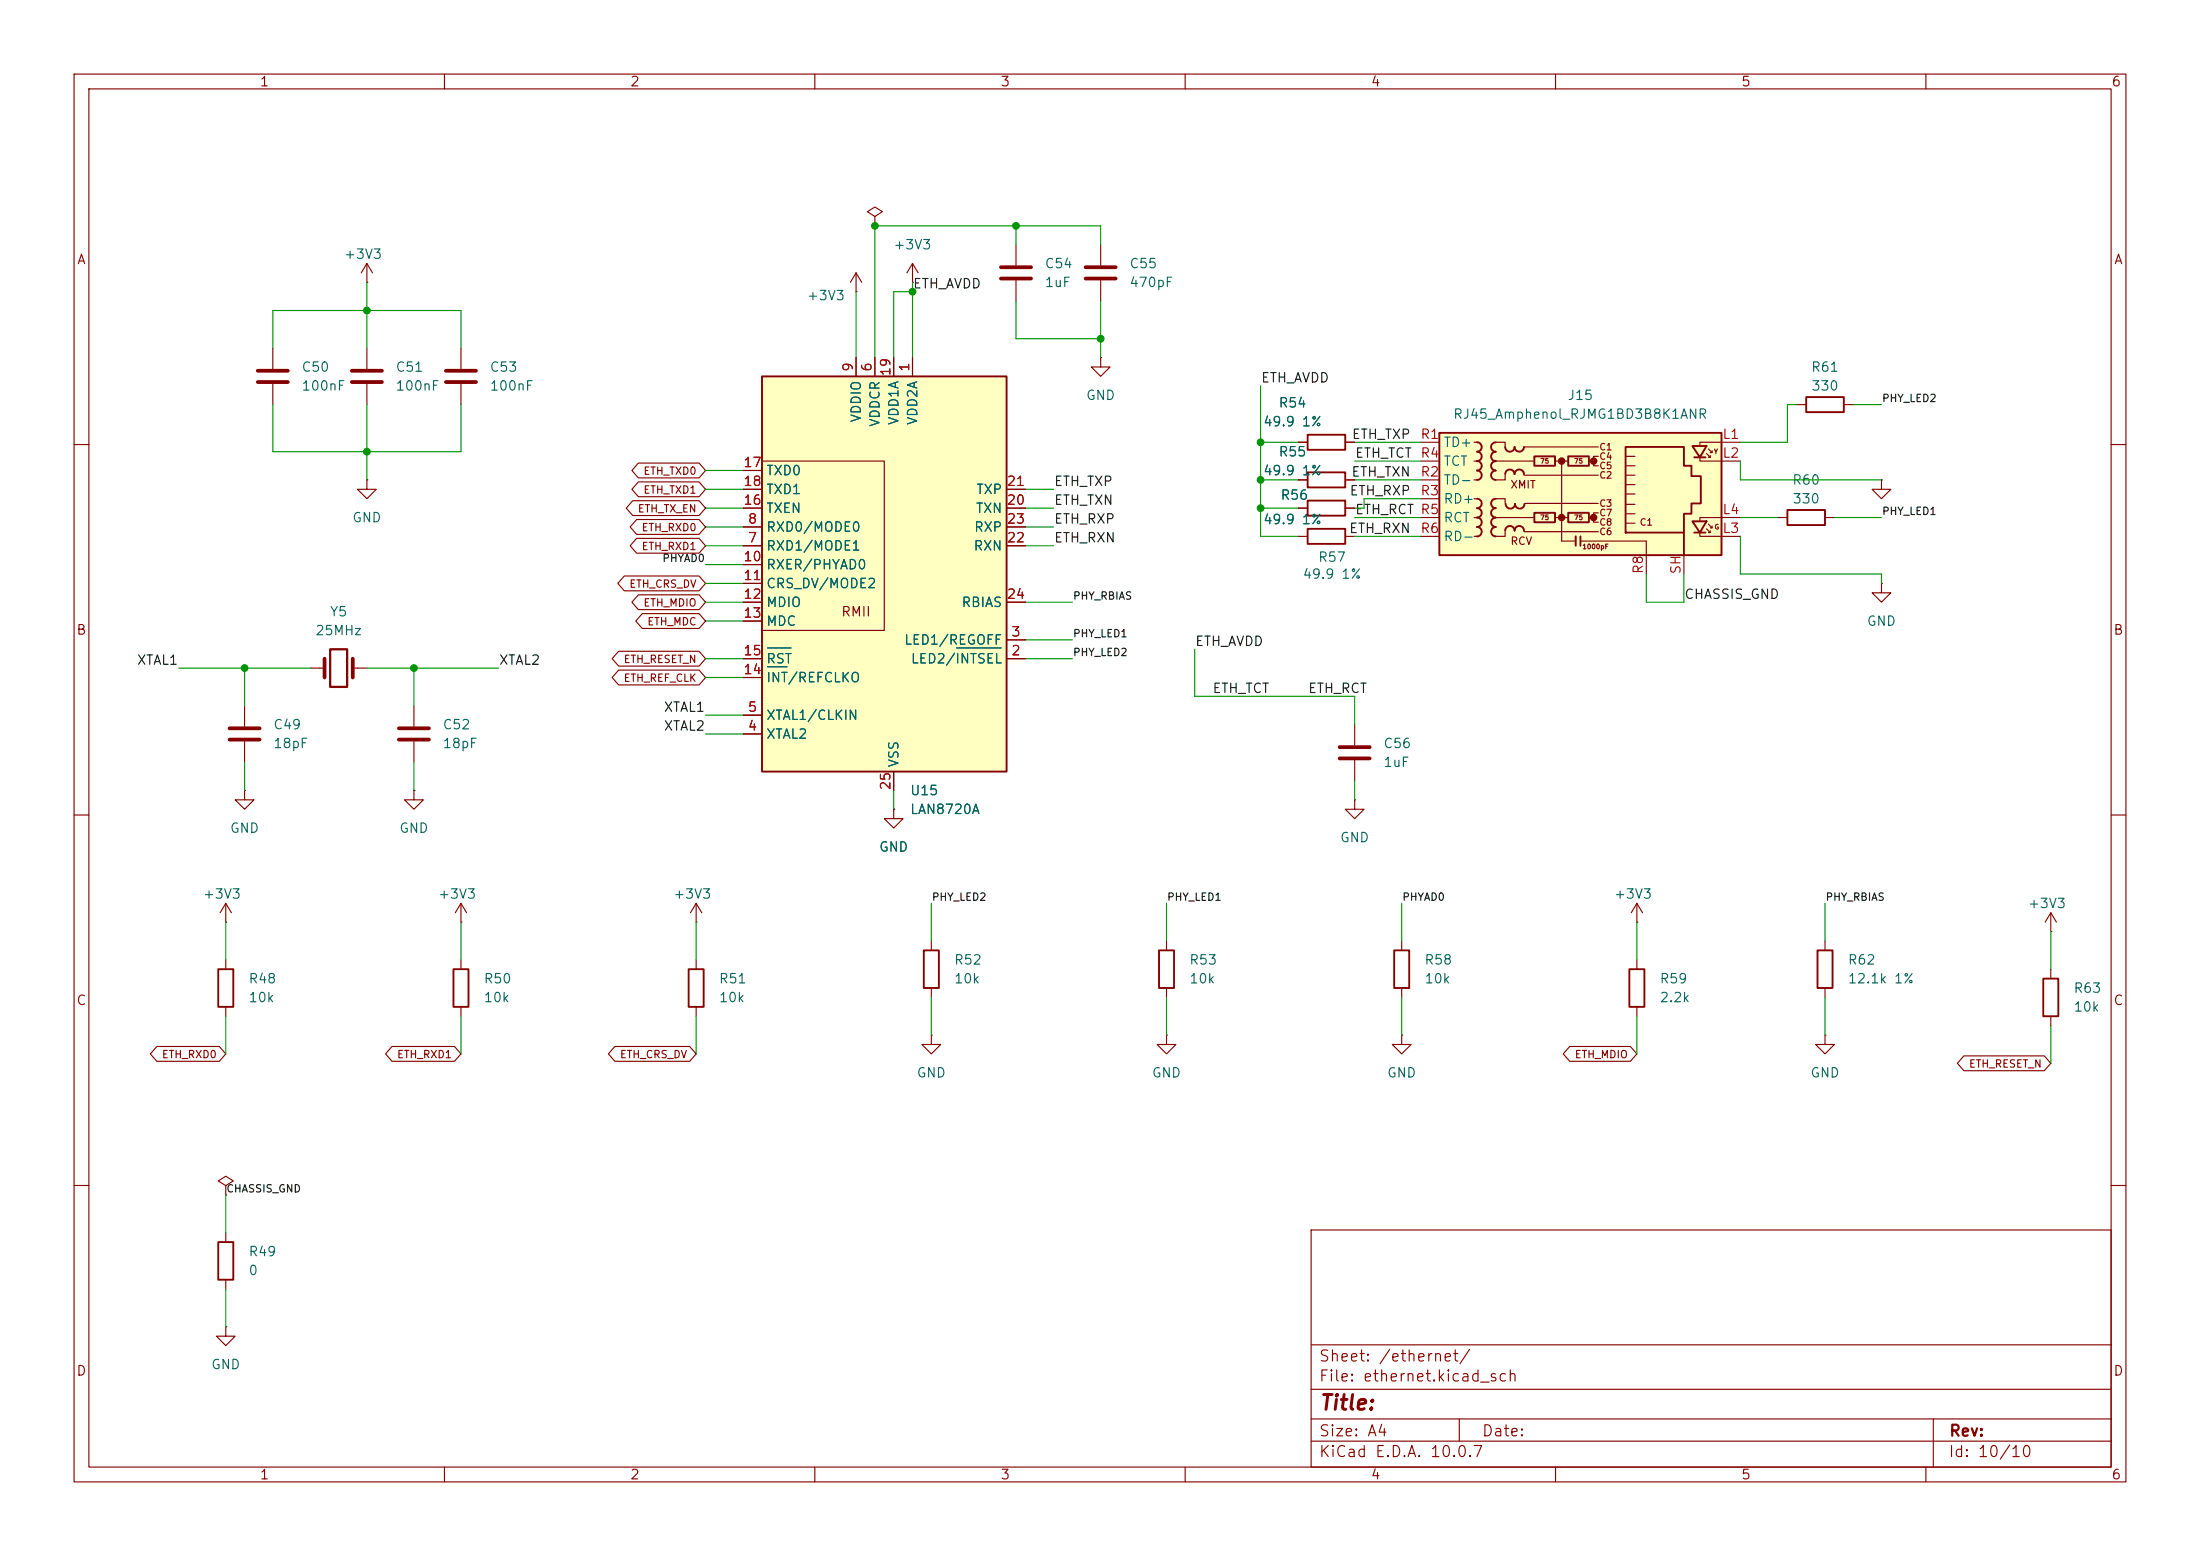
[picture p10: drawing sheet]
<svg xmlns="http://www.w3.org/2000/svg" width="297mm" height="210mm" viewBox="0 0 297 210" stroke-linecap="round" stroke-linejoin="round" font-family="sans-serif">
<g fill="none" stroke="#840000" stroke-width=".15">
<path d="M10 10h277v190h-277zM12 12h273v186h-273zM60 10v2M110 10v2M160 10v2M210 10v2M260 10v2M49.5 38.1h.1M49.5 35.6l-.7 1.2M49.5 35.6l.8 1.2M49.5 35.6v2.5M115.6 39.4h.1"/>
<path d="M115.6 36.8l-.8 1.3M115.6 36.8l.7 1.3M115.6 36.8v2.6M175.3 59.7h1.2M181.6 59.7h1.3M10 60h2M285 60h2M33 95.3v2.7M55.9 95.3v2.7M10 110h2M33 106.7v1.3h1.3l-1.3 1.2-1.3-1.2h1.3M33 106.7h.1"/>
<path d="M33 100.1v2.8M55.9 106.7v1.3h1.2l-1.2 1.2-1.3-1.2h1.3M55.9 106.7h.1M55.9 100.1v2.8M120.6 109.2v1.3h1.3l-1.3 1.3-1.2-1.3h1.2M120.6 109.2h.1M285 110h2M94 124.5h.1M94 121.9l-.8 1.3M94 121.9l.7 1.3M94 121.9v2.6M10 160h2"/>
<path d="M30.5 179.1v1.2h1.2l-1.2 1.3-1.3-1.3h1.3M30.5 179.1h.1M30.5 166.4v1.2M30.5 172.7v1.3M177 166h108v32h-108zM285 160h2M60 198v2M110 198v2M160 198v2M177 194.5h108M177 191.5h108M177 187.5h108"/>
<path d="M177 181.5h108M197 191.5v3M210 198v2M260 198v2M261 191.5v6.5"/>
</g>
<path d="M176.5 58.7h5.1v2h-5.1zM29.5 167.6h2v5.1h-2z" fill="none" stroke="#840000" stroke-width=".25"/>
<path d="M31 98.3h4.1M31 99.8h4.1M53.8 98.3h4.1M53.8 99.8h4.1" fill="none" stroke="#840000" stroke-width=".51"/>
<path d="M102.9 50.8h33v53.3h-33z" fill="#ffffc2"/>
<path d="M102.9 50.8h33v53.3h-33zM243.8 53.6h5.1v2h-5.1zM176.5 71.4h5.1v2h-5.1zM176.5 67.6h5.1v2h-5.1zM176.5 63.8h5.1v2h-5.1zM241.3 68.8h5.1v2.1h-5.1zM29.5 130.8h2v5.1h-2zM61.2 130.8h2v5.1h-2zM245.4 128.3h2v5.1h-2zM275.8 132.1h2.1v5.1h-2.1z" fill="none" stroke="#840000" stroke-width=".25"/>
<g fill="none" stroke="#840000" stroke-width=".15">
<path d="M118.1 29.2l1-.6-1-.7-1 .7 1 .6v1.3M118.1 30.5h.1M123.2 38.1h.1M123.2 35.6v2.5M123.2 35.6l-.8 1.2M123.2 35.6l.8 1.2M137.2 33v2.8M137.2 37.8v2.8M148.6 33v2.8M148.6 37.8v2.8M36.8 47v2.8M36.8 51.8v2.8"/>
<path d="M62.2 47v2.8M62.2 51.8v2.8M115.6 48.3v2.5M118.1 48.3v2.5M120.6 48.3v2.5M123.2 48.3v2.5M148.6 48.3v1.2h1.3l-1.3 1.3-1.3-1.3h1.3M148.6 48.3h.1M242.6 54.6h1.2M248.9 54.6h1.3M100.3 73.7h2.6M100.3 71.1h2.6"/>
<path d="M100.3 76.2h2.6M100.3 78.7h2.6M100.3 68.6h2.6M100.3 63.5h2.6M100.3 66h2.6M102.9 62.2h16.5v22.9h-16.5M135.9 73.7h2.5M135.9 71.1h2.5M135.9 68.6h2.5M135.9 66h2.5M175.3 68.6h1.2M175.3 72.4h1.2"/>
<path d="M175.3 64.8h1.2M181.6 68.6h1.3M181.6 72.4h1.3M181.6 64.8h1.3M240 69.9h1.3M246.4 69.9h1.2M254 78.7v1.3h1.3l-1.3 1.3-1.3-1.3h1.3M254 78.7h.1M41.9 90.2h1.9M47.6 90.2h1.9M100.3 88.9h2.6M100.3 99.1h2.6"/>
<path d="M100.3 96.5h2.6M100.3 81.3h2.6M100.3 83.8h2.6M100.3 91.4h2.6M135.9 88.9h2.5M135.9 86.4h2.5M135.9 81.3h2.5M120.6 104.1v2.6M30.5 124.5h.1M30.5 121.9l-.8 1.3M30.5 121.9l.7 1.3M30.5 121.9v2.6"/>
<path d="M30.5 129.5v1.3M30.5 135.9v1.3M62.2 124.5h.1M62.2 121.9v2.6M62.2 129.5v1.3M62.2 135.9v1.3M62.2 121.9l-.7 1.3M62.2 121.9l.8 1.3M246.4 139.7v1.3h1.2l-1.2 1.2-1.3-1.2h1.3M246.4 139.7h.1M246.4 127v1.3M246.4 133.4v1.2"/>
<path d="M276.9 125.7h.1M276.9 123.2v2.5M276.9 130.8v1.3M276.9 137.2v1.2M276.9 123.2l-.8 1.3M276.9 123.2l.7 1.3M30.5 160l1-.6-1-.6-1 .6 1 .6v1.3M30.5 161.3h.1"/>
</g>
<path d="M103.6 87.5h3.2M103.6 90h2.7M129.1 87.5h6.1" fill="none" stroke="#006464" stroke-width=".15"/>
<path d="M135.1 36.1h4.1M135.1 37.6h4.1M146.6 36.1h4M146.6 37.6h4M34.8 50h4.1M34.8 51.6h4.1M60.2 50h4.1M60.2 51.6h4.1M43.8 88.9v2.5M47.6 88.9v2.5" fill="none" stroke="#840000" stroke-width=".51"/>
<path d="M44.6 87.6h2.3v5.1h-2.3z" fill="none" stroke="#840000" stroke-width=".3"/>
<path d="M194.3 58.4h38.1v16.5h-38.1z" fill="#ffffc2"/>
<g fill="#840000" stroke="#840000" stroke-width=".51">
<circle cx="210.8" cy="62.2" r=".25"/>
<circle cx="210.8" cy="69.8" r=".25"/>
<circle cx="215.1" cy="62.2" r=".25"/>
<circle cx="215.1" cy="69.8" r=".25"/>
</g>
<g fill="none" stroke="#840000" stroke-width=".15">
<path d="M49.5 47v2.8M49.5 51.8v2.8M115.6 48.3v2.5M118.1 48.3v2.5M120.6 48.3v2.5M123.2 48.3v2.5M175.3 59.7h1.2M181.6 59.7h1.3M191.8 59.7h2.5M199 59.7h.4M201.9 59.7h1.3v.6M234.9 59.7h-5.4v.5"/>
<path d="M49.5 64.8v1.2h1.3l-1.3 1.3-1.2-1.3h1.2M49.5 64.8h.1M84.3 77.7h10.1l.8 1-.8 1h-10.1l-.9-1zM85.4 67.6h9l.8 1-.8 1h-9l-.9-1zM85.9 72.7h8.5l.8 1-.8 1h-8.5l-.8-1zM85.9 70.1h8.5l.8 1-.8 1h-8.5l-.8-1zM86.2 65h8.2l.8 1-.8 1h-8.2l-.9-1zM86.2 62.5h8.2l.8 1-.8 1h-8.2l-.9-1zM100.3 73.7h2.6M100.3 71.1h2.6M100.3 76.2h2.6M100.3 78.7h2.6"/>
<path d="M100.3 68.6h2.6M100.3 63.5h2.6M100.3 66h2.6M135.9 73.7h2.5M135.9 71.1h2.5M135.9 68.6h2.5M135.9 66h2.5M175.3 64.8h1.2M175.3 68.6h1.2M181.6 64.8h1.3M181.6 68.6h1.3M191.8 62.2h2.5"/>
<path d="M191.8 69.9h2.5M191.8 64.8h2.5M191.8 67.3h2.5M191.8 72.4h2.5M199 62.2h.4M199 69.9h.4M199 64.8h.4M199 67.3h.4M199 72.4h.4M201.9 67.3h1.3v.6M201.9 62.2h5.2M201.9 69.9h5.1"/>
<path d="M203.2 64.1v.7h-1.3M203.2 71.8v.6h-1.3M205.7 60.3h10.1M205.7 64.1h10.1M205.7 71.8h10.1M205.9 67.9h9.9M209.9 62.2h1.8M209.9 69.9h1.8M210.8 62.2v10.8h1.9M213.4 73h8.8v4.5M214.6 62.2h.5M214.6 69.9h.5"/>
<path d="M215.8 61.6h-.7v1.3h.7M215.8 69.2h-.7v1.3h.7M219.5 64.1h1.2M219.5 65.4h1.2M219.5 66.7h1.2M219.5 68.1h1.2M219.5 69.3h1.2M219.5 61.6h1.2M219.5 62.9h1.2M219.5 70.6h1.2M227.3 74.9v2.6M229.5 61.7v.5h5.4"/>
<path d="M229.5 71.9v.5h5.4M230.4 61.2l.5 .5h-.3M230.4 71.4l.5 .5h-.3M230.6 60.6l.5 .5h-.2M230.6 70.7l.5 .5h-.2M230.9 61.5v.2M230.9 71.6v.3M231.1 60.8v.3M231.1 71v.2M234.9 69.9h-5.4v.5M254 64.8v1.2h1.3l-1.3 1.3-1.3-1.3h1.3M254 64.8h.1"/>
<path d="M83.5 87.9h10.9l.8 1-.8 1h-10.9l-.9-1zM83.5 90.4h10.9l.8 1-.8 1h-10.9l-.9-1zM86.2 80.3h8.2l.8 1-.8 1h-8.2l-.9-1zM86.7 82.8h7.7l.8 1-.8 1h-7.7l-.9-1zM100.3 88.9h2.6M100.3 99.1h2.6M100.3 96.5h2.6M100.3 81.3h2.6M100.3 83.8h2.6M100.3 91.4h2.6M135.9 88.9h2.5M135.9 86.4h2.5"/>
<path d="M135.9 81.3h2.5M182.9 97.8v2.8M120.6 109.2h.1M120.6 104.1v2.6M182.9 108v1.2h1.2l-1.2 1.3-1.3-1.3h1.3M182.9 108h.1M182.9 102.6v2.8M94 129.5v1.3M94 135.9v1.3M125.7 139.7v1.3h1.3l-1.3 1.2-1.2-1.2h1.2M125.7 139.7h.1M125.7 127v1.3"/>
<path d="M125.7 133.4v1.2M157.5 139.7v1.3h1.2l-1.2 1.2-1.3-1.2h1.3M157.5 139.7h.1M157.5 127v1.3M157.5 133.4v1.2M189.2 139.7v1.3h1.3l-1.3 1.2-1.2-1.2h1.2M189.2 139.7h.1M189.2 127v1.3M189.2 133.4v1.2M221 124.5h.1M221 121.9l-.8 1.3M221 121.9l.7 1.3"/>
<path d="M221 121.9v2.6M221 129.5v1.3M221 135.9v1.3M21.2 141.2h8.4l.9 1-.9 1h-8.4l-.9-1zM52.9 141.2h8.5l.8 1-.8 1h-8.5l-.9-1zM83 141.2h10.1l.9 1-.9 1h-10.1l-.9-1zM211.9 141.2h8.2l.9 1-.9 1h-8.2l-.9-1zM265.1 142.5h10.9l.9 1-.9 1h-10.9l-.8-1z"/>
</g>
<g fill="none" stroke="#840000" stroke-width=".25">
<path d="M194.3 58.4h38.1v16.5h-38.1zM199.4 59.7a.64 .64 0 0 1 .6 .6 .64 .64 0 0 1-.6 .7M201.9 59.7a.63 .63 0 0 0-.6 .6 .63 .63 0 0 0 .6 .7M199.4 67.3a.64 .64 0 0 1 .6 .6 .64 .64 0 0 1-.6 .7 .64 .64 0 0 1 .6 .6 .64 .64 0 0 1-.6 .7 .64 .64 0 0 1 .6 .6 .64 .64 0 0 1-.6 .6M199.4 71.1a.64 .64 0 0 1 .6 .7 .64 .64 0 0 1-.6 .6M199.4 61a.64 .64 0 0 1 .6 .6 .64 .64 0 0 1-.6 .6 .64 .64 0 0 1 .6 .7 .64 .64 0 0 1-.6 .6M199.4 63.5a.64 .64 0 0 1 .6 .6 .64 .64 0 0 1-.6 .7M201.9 61a.63 .63 0 0 0-.6 .6 .63 .63 0 0 0 .6 .6 .64 .64 0 0 0-.6 .7 .64 .64 0 0 0 .6 .6M201.9 67.3a.63 .63 0 0 0-.6 .6 .63 .63 0 0 0 .6 .7 .64 .64 0 0 0-.6 .6 .64 .64 0 0 0 .6 .7 .64 .64 0 0 0-.6 .6 .64 .64 0 0 0 .6 .6M201.9 63.5a.63 .63 0 0 0-.6 .6 .63 .63 0 0 0 .6 .7M201.9 71.1a.63 .63 0 0 0-.6 .7 .63 .63 0 0 0 .6 .6M205.7 60.3a.64 .64 0 0 1-.6 .7 .64 .64 0 0 1-.6-.7 .64 .64 0 0 1-.7 .7 .64 .64 0 0 1-.6-.7"/>
<path d="M205.7 64a.64 .64 0 0 0-.6-.6 .64 .64 0 0 0-.6 .6 .64 .64 0 0 0-.7-.6 .64 .64 0 0 0-.6 .6M205.7 71.6a.64 .64 0 0 0-.6-.6 .64 .64 0 0 0-.6 .6 .64 .64 0 0 0-.7-.6 .64 .64 0 0 0-.6 .6M205.8 68a.64 .64 0 0 1-.6 .6 .64 .64 0 0 1-.7-.6 .64 .64 0 0 1-.6 .6 .64 .64 0 0 1-.6-.6M207.1 61.6h2.8v1.3h-2.8zM207.1 69.2h2.8v1.3h-2.8zM211.7 61.6h2.8v1.3h-2.8zM211.7 69.2h2.8v1.3h-2.8zM212.7 72.4v1.3M213.4 72.4v1.3M219.5 60.3h7.8v2.6h1v1.4h1.3v3.6h-1.3v1.4h-1v2.6h-7.8zM227.3 71.9v3M228.5 60.2h1.9l-.9 1.5z"/>
<path d="M228.5 70.4h1.9l-.9 1.5zM228.7 61.7h1.6M228.7 71.9h1.6M93 130.8h2v5.1h-2zM124.7 128.3h2v5.1h-2zM156.5 128.3h2v5.1h-2zM188.2 128.3h2v5.1h-2zM220 130.8h2v5.1h-2z"/>
</g>
<path d="M47.5 50h4.1M47.5 51.6h4.1M180.8 100.8h4.1M180.8 102.4h4.1" fill="none" stroke="#840000" stroke-width=".51"/>
<g fill="none" stroke="#009600" stroke-width=".15">
<path d="M49.5 38.1v8.9M115.6 39.4v8.9M123.2 38.1v10.2M123.2 39.4h-2.6v8.9M137.2 30.5v2.5M148.6 33v-2.5h-30.5v17.8M36.8 47v-5.1h25.4v5.1M36.8 54.6v6.4h25.4v-6.4M49.5 54.6v10.2M137.2 40.6v5.1h11.4M148.6 40.6v7.7M170.2 52.1v20.3h5.1"/>
<path d="M170.2 59.7h5.1M182.9 59.7h8.9M242.6 54.6h-1.3v5.1h-6.4M250.2 54.6h3.8M95.2 66h5.1M95.2 71.1h5.1M95.2 63.5h5.1M95.2 68.6h5.1M95.2 73.7h5.1M95.2 76.2h5.1M95.2 78.7h5.1M138.4 66h3.8"/>
<path d="M138.4 71.1h3.8M138.4 68.6h3.8M138.4 73.7h3.8M170.2 68.6h5.1M170.2 64.8h5.1M182.9 72.4h8.9M182.9 62.2h8.9M182.9 64.8h8.9M182.9 69.9h8.9M191.8 67.3h-7.7v1.3h-1.2M222.2 77.5v3.8h5.1v-3.8M234.9 62.2v2.6h19.1"/>
<path d="M234.9 72.4v5.1h19.1v1.2M234.9 69.9h5.1M247.6 69.9h6.4M24.1 90.2h17.8M33 90.2v5.1M49.5 90.2h17.8M55.9 90.2v5.1M95.2 88.9h5.1M95.2 81.3h5.1M95.2 96.5h5.1M95.2 99.1h5.1M95.2 91.4h5.1"/>
<path d="M95.2 83.8h5.1M138.4 88.9h6.4M138.4 81.3h6.4M138.4 86.4h6.4M161.3 87.6v6.4h21.6v3.8M33 102.9v3.8M55.9 102.9v3.8M120.6 106.7v2.5M182.9 105.4v2.6M30.5 124.5v5M30.5 137.2v5M62.2 124.5v5"/>
<path d="M62.2 137.2v5M94 124.5v5M94 137.2v5M125.7 121.9v5.1M125.7 134.6v5.1M157.5 121.9v5.1M157.5 134.6v5.1M189.2 121.9v5.1M189.2 134.6v5.1M221 124.5v5M221 137.2v5M246.4 121.9v5.1"/>
<path d="M246.4 134.6v5.1M276.9 125.7v5.1M276.9 138.4v5.1M30.5 161.3v5.1M30.5 174v5.1"/>
</g>
<path d="M103.6 87.5h3.2M103.6 90h2.7M129.1 87.5h6.1" fill="none" stroke="#006464" stroke-width=".15"/>
<g fill="#009600" stroke="#009600" stroke-width=".14">
<circle cx="118.1" cy="30.5" r=".46"/>
<circle cx="123.2" cy="39.4" r=".46"/>
<circle cx="137.2" cy="30.5" r=".46"/>
<circle cx="148.6" cy="45.7" r=".46"/>
<circle cx="170.2" cy="59.7" r=".46"/>
<circle cx="170.2" cy="68.6" r=".46"/>
<circle cx="170.2" cy="64.8" r=".46"/>
<circle cx="33" cy="90.2" r=".46"/>
<circle cx="49.5" cy="41.9" r=".46"/>
<circle cx="49.5" cy="61" r=".46"/>
<circle cx="55.9" cy="90.2" r=".46"/>
</g>
<text font-size="2" fill="#840000" x="178" y="190.8">Title:</text>
<g font-size="1.5" fill="#840000">
<text x="178" y="184.1">Sheet: /ethernet/</text>
<text x="178" y="186.8">File: ethernet.kicad_sch</text>
<text x="178" y="197">KiCad E.D.A. 10.0.7</text>
<text x="178" y="194.2">Size: A4</text>
<text x="200" y="194.2">Date:</text>
<text x="263" y="197">Id: 10/10</text>
<text x="263" y="194.2">Rev:</text>
</g>
<g font-size="1.3" fill="#840000">
<text x="35" y="12">1</text>
<text x="85" y="12">2</text>
<text x="135" y="12">3</text>
<text x="185" y="12">4</text>
<text x="235" y="12">5</text>
<text x="285" y="12">6</text>
<text x="10.3" y="36">A</text>
<text x="285.3" y="36">A</text>
<text x="113.5" y="83.5">RMII</text>
<text x="10.2" y="86">B</text>
<text x="285.2" y="86">B</text>
<text x="10.2" y="136">C</text>
<text x="285.2" y="136">C</text>
<text x="10.2" y="186">D</text>
<text x="285.2" y="186">D</text>
<text x="35" y="200">1</text>
<text x="85" y="200">2</text>
<text x="135" y="200">3</text>
<text x="185" y="200">4</text>
<text x="235" y="200">5</text>
<text x="285" y="200">6</text>
</g>
<g font-size="1.3" fill="#006464">
<text x="46.4" y="35.3">+3V3</text>
<text x="120.5" y="34">+3V3</text>
<text x="108.8" y="40.8">+3V3</text>
<text x="141" y="36.5">C54</text>
<text x="141" y="39.1">1uF</text>
<text x="152.4" y="36.5">C55</text>
<text x="152.4" y="39.1">470pF</text>
<text x="40.6" y="50.5">C50</text>
<text x="40.6" y="53">100nF</text>
<text x="53.3" y="50.5">C51</text>
<text x="53.3" y="53">100nF</text>
<text x="66" y="50.5">C53</text>
<text x="66" y="53">100nF</text>
<text x="244.4" y="50.5">R61</text>
<text x="244.4" y="53">330</text>
<text x="116.5" y="57.1" transform="rotate(-90 116.5 57.1)">VDDIO</text>
<text x="119.1" y="57.7" transform="rotate(-90 119.1 57.7)">VDDCR</text>
<text x="121.6" y="57.5" transform="rotate(-90 121.6 57.5)">VDD1A</text>
<text x="124.2" y="57.5" transform="rotate(-90 124.2 57.5)">VDD2A</text>
<text x="146.5" y="54.3">GND</text>
<text x="170.4" y="57.9">49.9 1%</text>
<text x="172.5" y="55.3">R54</text>
<text x="196.1" y="56.8">RJ45_Amphenol_RJMG1BD3B8K1ANR</text>
<text x="211.5" y="54.3">J15</text>
<text x="103.4" y="64.5">TXD0</text>
<text x="170.4" y="64.5">49.9 1%</text>
<text x="172.5" y="61.9">R55</text>
<text x="194.8" y="60.7">TD+</text>
<text x="194.8" y="65.7">TD-</text>
<text x="194.8" y="63.2">TCT</text>
<text x="241.9" y="65.7">R60</text>
<text x="47.5" y="70.8">GND</text>
<text x="103.4" y="69.5">TXEN</text>
<text x="103.4" y="67">TXD1</text>
<text x="131.6" y="69.5">TXN</text>
<text x="131.7" y="67">TXP</text>
<text x="170.4" y="71.1">49.9 1%</text>
<text x="172.8" y="67.8">R56</text>
<text x="194.8" y="68.3">RD+</text>
<text x="194.8" y="70.8">RCT</text>
<text x="241.9" y="68.3">330</text>
<text x="103.4" y="74.6">RXD1/MODE1</text>
<text x="103.4" y="72.1">RXD0/MODE0</text>
<text x="103.4" y="77.2">RXER/PHYAD0</text>
<text x="131.3" y="74.6">RXN</text>
<text x="131.4" y="72.1">RXP</text>
<text x="177.9" y="76.1">R57</text>
<text x="194.8" y="73.4">RD-</text>
<text x="44.4" y="83.5">Y5</text>
<text x="103.4" y="79.7">CRS_DV/MODE2</text>
<text x="103.4" y="82.2">MDIO</text>
<text x="129.7" y="82.2">RBIAS</text>
<text x="175.8" y="78.4">49.9 1%</text>
<text x="42.5" y="86.1">25MHz</text>
<text x="103.4" y="84.8">MDC</text>
<text x="103.4" y="89.9">RST</text>
<text x="122" y="87.3">LED1/REGOFF</text>
<text x="122.9" y="89.9">LED2/INTSEL</text>
<text x="251.9" y="84.8">GND</text>
<text x="103.4" y="92.4">INT/REFCLKO</text>
<text x="36.8" y="98.8">C49</text>
<text x="36.8" y="101.3">18pF</text>
<text x="59.7" y="98.8">C52</text>
<text x="59.7" y="101.3">18pF</text>
<text x="103.4" y="100">XTAL2</text>
<text x="103.4" y="97.5">XTAL1/CLKIN</text>
<text x="186.7" y="101.3">C56</text>
<text x="121.6" y="103.7" transform="rotate(-90 121.6 103.7)">VSS</text>
<text x="122.8" y="107.6">U15</text>
<text x="186.7" y="103.8">1uF</text>
<text x="31" y="112.7">GND</text>
<text x="53.8" y="112.7">GND</text>
<text x="122.8" y="110.2">LAN8720A</text>
<text x="180.8" y="114">GND</text>
<text x="118.6" y="115.3">GND</text>
<text x="27.3" y="121.6">+3V3</text>
<text x="59.1" y="121.6">+3V3</text>
<text x="90.8" y="121.6">+3V3</text>
<text x="217.8" y="121.6">+3V3</text>
<text x="273.7" y="122.9">+3V3</text>
<text x="128.7" y="130.5">R52</text>
<text x="160.5" y="130.5">R53</text>
<text x="192.2" y="130.5">R58</text>
<text x="249.4" y="130.5">R62</text>
<text x="33.5" y="133">R48</text>
<text x="33.5" y="135.6">10k</text>
<text x="65.2" y="133">R50</text>
<text x="65.2" y="135.6">10k</text>
<text x="97" y="133">R51</text>
<text x="97" y="135.6">10k</text>
<text x="128.7" y="133">10k</text>
<text x="160.5" y="133">10k</text>
<text x="192.2" y="133">10k</text>
<text x="224" y="133">R59</text>
<text x="224" y="135.6">2.2k</text>
<text x="249.4" y="133">12.1k 1%</text>
<text x="279.8" y="134.3">R63</text>
<text x="279.8" y="136.9">10k</text>
<text x="123.7" y="145.7">GND</text>
<text x="155.4" y="145.7">GND</text>
<text x="187.2" y="145.7">GND</text>
<text x="244.3" y="145.7">GND</text>
<text x="33.5" y="169.9">R49</text>
<text x="33.5" y="172.4">0</text>
<text x="28.4" y="185.1">GND</text>
</g>
<g font-size="1.3" fill="#0f0f0f">
<text x="123.2" y="39.2">ETH_AVDD</text>
<text x="170.2" y="51.9">ETH_AVDD</text>
<text x="182.4" y="59.6">ETH_TXP</text>
<text x="142.2" y="65.9">ETH_TXP</text>
<text x="182.4" y="64.6">ETH_TXN</text>
<text x="182.9" y="62.1">ETH_TCT</text>
<text x="142.2" y="71">ETH_RXP</text>
<text x="142.2" y="68.5">ETH_TXN</text>
<text x="182.1" y="67.2">ETH_RXP</text>
<text x="182.9" y="69.7">ETH_RCT R5</text>
<text x="142.2" y="73.5">ETH_RXN</text>
<text x="182" y="72.3">ETH_RXN</text>
<text x="227.3" y="81.2">CHASSIS_GND</text>
<text x="161.3" y="87.5">ETH_AVDD</text>
<text x="18.4" y="90">XTAL1</text>
<text x="67.3" y="90">XTAL2</text>
<text x="163.6" y="93.9">ETH_TCT</text>
<text x="176.5" y="93.9">ETH_RCT</text>
<text x="89.5" y="96.4">XTAL1</text>
<text x="89.5" y="98.9">XTAL2</text>
</g>
<g font-size="1.3" fill="#a90000">
<text x="115.4" y="50.3" transform="rotate(-90 115.4 50.3)">9</text>
<text x="118" y="50.3" transform="rotate(-90 118 50.3)">6</text>
<text x="120.5" y="50.9" transform="rotate(-90 120.5 50.9)">19</text>
<text x="123.1" y="50.3" transform="rotate(-90 123.1 50.3)">1</text>
<text x="191.7" y="59.6">R1</text>
<text x="232.4" y="59.6">L1</text>
<text x="100.3" y="63.4">17</text>
<text x="100.3" y="65.9">18</text>
<text x="135.8" y="65.9">21</text>
<text x="191.7" y="64.6">R2</text>
<text x="191.7" y="62.1">R4</text>
<text x="232.4" y="62.1">L2</text>
<text x="100.3" y="68.4">16</text>
<text x="100.9" y="71">8</text>
<text x="135.8" y="68.4">20</text>
<text x="135.8" y="71">23</text>
<text x="191.7" y="67.2">R3</text>
<text x="232.4" y="69.7">L4</text>
<text x="100.3" y="76.1">10</text>
<text x="100.9" y="73.5">7</text>
<text x="135.8" y="73.5">22</text>
<text x="191.7" y="72.3">R6</text>
<text x="222.1" y="77.6" transform="rotate(-90 222.1 77.6)">R8</text>
<text x="227.2" y="77.6" transform="rotate(-90 227.2 77.6)">SH</text>
<text x="232.4" y="72.3">L3</text>
<text x="100.3" y="78.6">11</text>
<text x="100.3" y="81.1">12</text>
<text x="100.3" y="83.7">13</text>
<text x="135.8" y="81.1">24</text>
<text x="100.3" y="88.8">15</text>
<text x="136.4" y="88.8">2</text>
<text x="136.4" y="86.2">3</text>
<text x="100.3" y="91.3">14</text>
<text x="100.9" y="98.9">4</text>
<text x="100.9" y="96.4">5</text>
<text x="120.5" y="106.7" transform="rotate(-90 120.5 106.7)">25</text>
</g>
<g font-size="1" fill="#0f0f0f">
<text x="254" y="54.5">PHY_LED2</text>
<text x="254" y="69.7">PHY_LED1</text>
<text x="89.3" y="76.1">PHYAD0</text>
<text x="144.8" y="81.2">PHY_RBIAS</text>
<text x="144.8" y="88.8">PHY_LED2</text>
<text x="144.8" y="86.3">PHY_LED1</text>
<text x="125.7" y="121.8">PHY_LED2</text>
<text x="157.5" y="121.8">PHY_LED1</text>
<text x="189.2" y="121.8">PHYAD0</text>
<text x="246.4" y="121.8">PHY_RBIAS</text>
<text x="30.5" y="161.2">CHASSIS_GND</text>
</g>
<g font-size="1" fill="#840000">
<text x="86.8" y="64.3">ETH_TXD0</text>
<text x="86" y="69.4">ETH_TX_EN</text>
<text x="86.5" y="71.9">ETH_RXD0</text>
<text x="86.8" y="66.9">ETH_TXD1</text>
<text x="203.8" y="66.2">XMIT</text>
<text x="86.5" y="74.5">ETH_RXD1</text>
<text x="203.8" y="73.8">RCV</text>
<text x="84.9" y="79.6">ETH_CRS_DV</text>
<text x="86.8" y="82.1">ETH_MDIO</text>
<text x="84.1" y="89.7">ETH_RESET_N</text>
<text x="87.3" y="84.6">ETH_MDC</text>
<text x="84.1" y="92.3">ETH_REF_CLK</text>
<text x="21.8" y="143.1">ETH_RXD0</text>
<text x="53.5" y="143.1">ETH_RXD1</text>
<text x="83.6" y="143.1">ETH_CRS_DV</text>
<text x="212.5" y="143.1">ETH_MDIO</text>
<text x="265.7" y="144.3">ETH_RESET_N</text>
</g>
<g font-size=".9" fill="#840000">
<text x="215.8" y="61">C1</text>
<text x="215.8" y="62.3">C4</text>
<text x="215.8" y="63.5">C5</text>
<text x="215.8" y="64.8">C2</text>
<text x="215.8" y="68.6">C3</text>
<text x="215.8" y="69.9">C7</text>
<text x="215.8" y="71.2">C8</text>
<text x="221.3" y="71.2">C1</text>
<text x="215.8" y="72.4">C6</text>
</g>
<g font-size=".6" fill="#840000">
<text x="207.9" y="62.7">75</text>
<text x="212.4" y="62.7">75</text>
<text x="231.3" y="61.4">Y</text>
<text x="207.9" y="70.3">75</text>
<text x="212.4" y="70.3">75</text>
<text x="231.4" y="71.6">G</text>
<text x="213.6" y="74.3">1000pF</text>
</g>
</svg>
